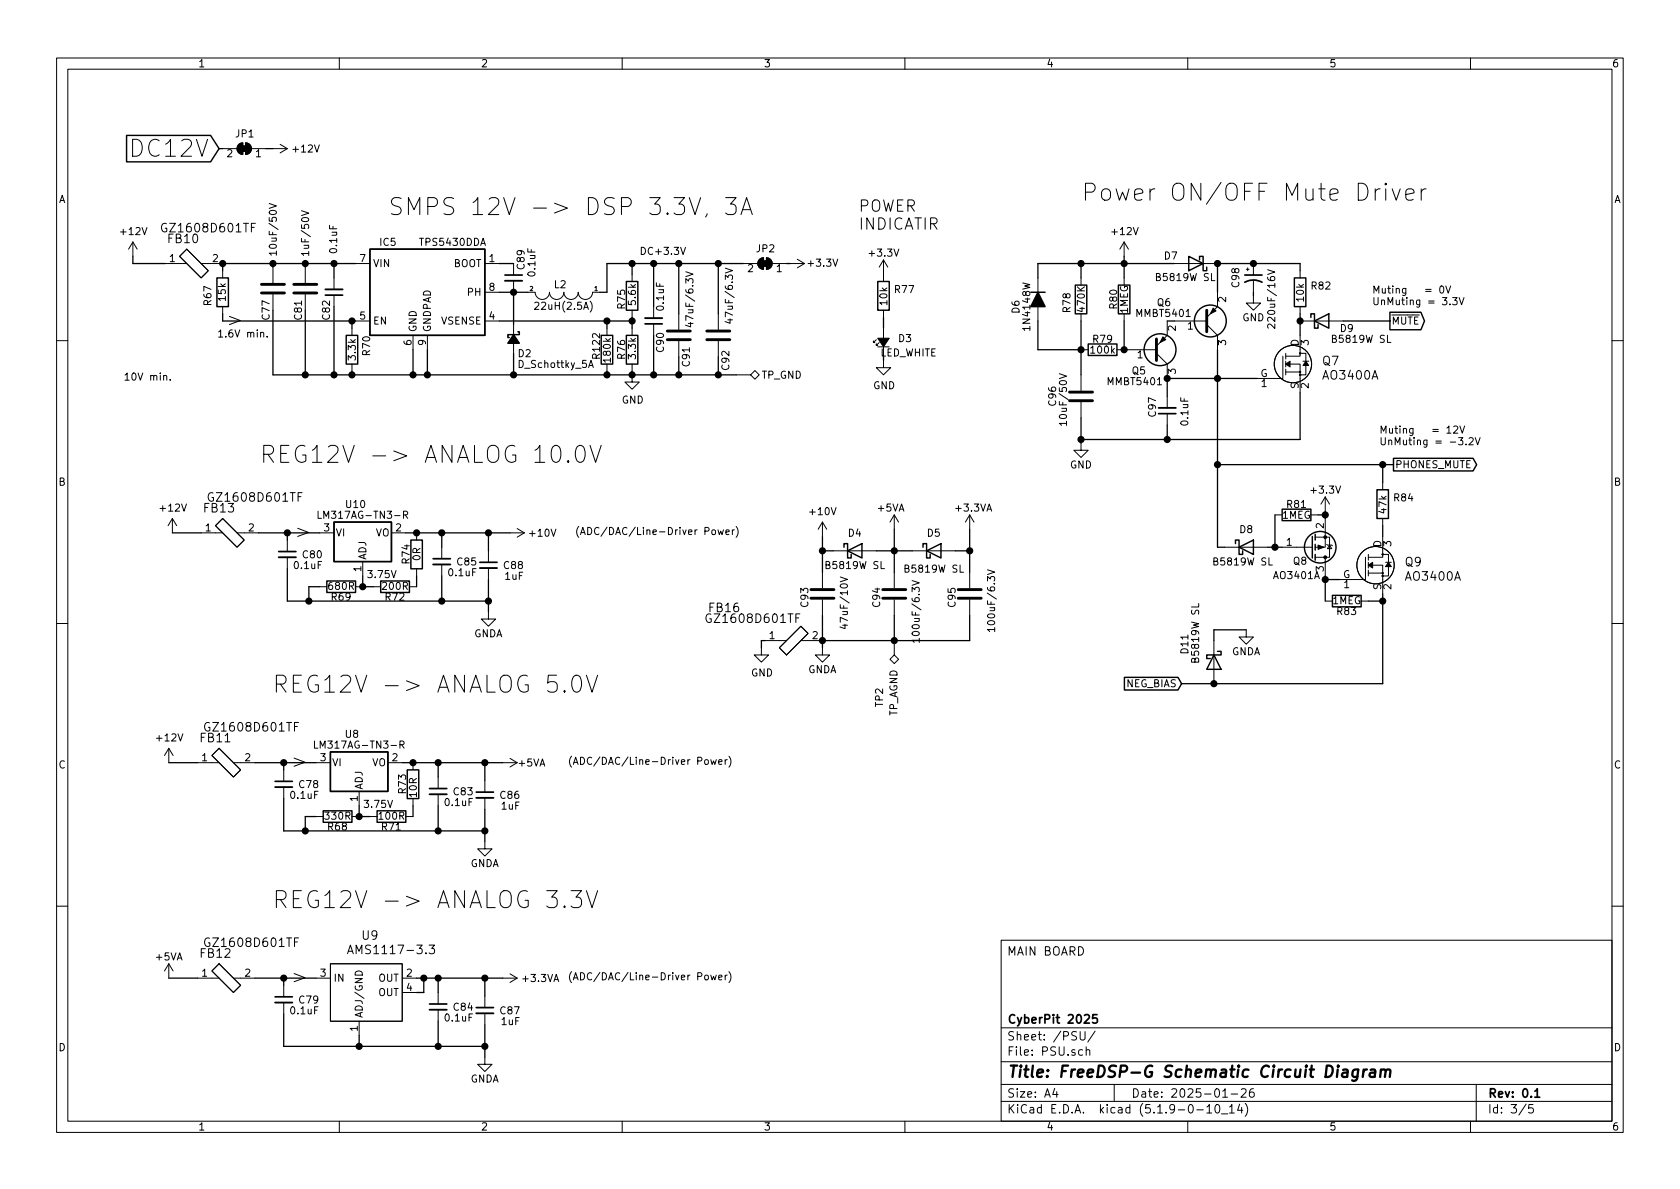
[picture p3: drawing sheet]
<svg xmlns="http://www.w3.org/2000/svg" width="297mm" height="210mm" viewBox="0 0 297 210" stroke-linecap="round" stroke-linejoin="round" font-family="sans-serif">
<g fill="none" stroke="#000" stroke-width=".18">
<path d="M10 10.3h277v189.9h-277zM12 12.2h273v186.1h-273zM60 10.3v1.9M110 10.3v1.9M160 10.3v1.9M210 10.3v1.9M260 10.3v1.9M39.4 26.3h2.5M42.3 25.5l.6-.2v2a1.02 1.02 0 0 1-.9-.7 1.02 1.02 0 0 1 .3-1.1zM43.4 25.3a1.02 1.02 0 0 1 1 1 1.02 1.02 0 0 1-1 1zM44.4 26.3h2.6M47.6 36l1.3 .4-1.3 .4"/>
<path d="M48.3 26.3h2.5M49.5 25.5l1.3 .8M50.8 26.3l-1.3 .7M53.3 37.3l1.3 .4-1.3 .4M121.9 34.9l1 3 1-3M125 37.8l-.3 .6M128.3 34.9h1.8l-.9 1.2a.78 .78 0 0 1 .9 .5v.8l-.2 .4-.3 .1h-.9l-.4-.2M131 37.9l1-3 1 3M131.3 37.1h1.4M245 32.4l-.1 .2 .1 .1 .2-.1-.2-.2v.3M245 33.4v2M246.2 33.4l.7 2 .7-2"/>
<path d="M248.6 34.4l1.4-.3-.1-.6-.3-.1h-.6l-.3 .1-.1 .3v1.2l.1 .2 .3 .2h.6l.3-.2M251.3 33.4v2M252.1 33.4a.77 .77 0 0 0-.8 .6M23.5 42.8l-.8 1.3M23.5 42.8v2.5M23.5 42.8l.8 1.3M29.2 46.6h3.8M31.7 45.3l1.3-1.2 3.8 3.8-1.2 1.2zM35.6 46.6h3.8M38.7 58.7l.3-.4v1.3M38.7 59.6h.7M39.4 47.9v1.2"/>
<path d="M39.4 54.2v1.3M48.3 47.2v2.8M48.3 52.1v2.8M48.9 44.8h-1.3l.4 .3M48.9 44.4v.7M54 47.2v2.8M54 52.1v2.8M54.6 44.8h-1.3l.4 .4M54.6 44.5v.7M59.1 49.1v2.1M59.1 52.2v2M62.2 58v1.3"/>
<path d="M62.9 46.6h2.5M62.9 56.8h2.5M73 59.3v2.5M75.6 59.3v2.5M85.7 51.7h2.6M85.7 46.6h2.6M85.7 56.8h2.6M90.8 46.6v2M90.8 49.7v2M90.8 57.4v5.1M93.3 51.7h1.3a1.27 1.27 0 0 0 1.3 1.3 1.27 1.27 0 0 0 1.3-1.3 1.27 1.27 0 0 0 1.2 1.3 1.27 1.27 0 0 0 1.3-1.3 1.27 1.27 0 0 0 1.3 1.3 1.27 1.27 0 0 0 1.2-1.3 1.27 1.27 0 0 0 1.3 1.3 1.27 1.27 0 0 0 1.3-1.3h1.2M104.3 53.3a1.47 1.47 0 0 1 0 1.9"/>
<path d="M107.3 58v1.3M111.8 48.5v1.3M111.8 54.9v1.2M111.8 58v1.3M115.6 54.2v2.1M115.6 57.3v2M120 55.5v2.8M120.3 43.7l.5 1.3 .4-1.3M121.3 48.1l1.2 .4-1.2 .4M122.1 57v.8l-.9-.3M127 55.5v2.8M128.2 47.4l1.3 .4-1.3 .5"/>
<path d="M129.1 56.4v.8l-.9-.3M131.4 46.6h2.6M134.2 45.9l.4-.3h.4v2a1.03 1.03 0 0 1-.9-.6 1.03 1.03 0 0 1 .1-1.1zM135.5 45.6a1.02 1.02 0 0 1 1 1 1.02 1.02 0 0 1-1 1zM136.5 46.6h2.6M139.7 46.6h2.5M141 45.8l1.2 .8M142.2 46.6l-1.2 .8M156.2 46l.8 1.2M156.2 46v3.8M156.2 54.9v1.2M156.2 58v1.8"/>
<path d="M156.2 46l-.8 1.2M183.5 49.1v7.7M191.1 49.1v1.3M191.1 55.5v1.3M198.8 42.8v2.5M198.8 49.1v1.3M198.8 55.5v1.3M198.8 42.8l-.8 1.3M198.8 42.8l.7 1.3M206.4 56.8v2.5l-1.9 1.9M207.6 46.6h7.7M207.6 56.8h5.8"/>
<path d="M213.4 57.4l1.9 1.9v2.5M214.2 48.4v1.2h.6M215.3 51.7v2.5l-1.9 1.9M220.3 47.6h.6M220.6 47.4v.5M221.6 52.3v1.3h1.3l-1.3 1.3-1.3-1.3h1.3M221.6 46.6v2M221.6 49.7v2M224.1 47.7l1.3 .4-1.3 .4M225.4 57.3v.8l-.9-.8-.4 .3 .2 .4M229.9 59.3v3.7h-2.6M229.9 56.8h7.6"/>
<path d="M229.9 47.9v1.2M229.9 54.2v1.3M245.3 59.3v1.2h.6M248.6 51v1l-.3 .3-.3-.1M248.6 51h-.4l-.2 .2 .1 .6h.5M254.7 50.7l.1-.1a.67 .67 0 0 1 .5 .6 .67 .67 0 0 1-.5 .6l-.1-.1-.1-.3zM255.6 50.6l.5 1.2 .4-1.2M256.4 53.8v.1M256.8 52.6h.8l-.4 .5 .4 .1v.6l-.2 .1-.6-.1M258 52.6l.4 1.3 .5-1.3M10 60.2h2M22.1 66.3l.4-.3v1.2"/>
<path d="M22.1 67.2h.7M51.1 78.8h-1.5v3h1.5M53.9 78.9a1.14 1.14 0 0 0-1.2 0 1.14 1.14 0 0 0-.5 1.1 1.26 1.26 0 0 0 .4 1.4 1.26 1.26 0 0 0 1.3 .2l.2-.1v-1h-.6M62.2 64.4v1.3M104.1 65l.4-1.3 .4 1.3M104.2 64.6h.6M107.3 64.4v1.3M111.8 66.3v1.3h1.2l-1.2 1.2-1.3-1.2h1.3M111.8 64.4v1.3M120 60.3v2.8M127 60.3v2.8M130.2 66.3h2.5"/>
<path d="M132.7 66.3l.8-.8 .7 .8-.7 .8zM154.9 60.1l-.5 .5v-.3v.3h.3M155.4 60.6l-.5 .5v-.3v.3h.3M156.2 63.7v1.3h1.3l-1.3 1.3-1.3-1.3h1.3M187.3 66.1l1.3 .4-1.3 .4M188.6 74.9h-1.3l.4 .3M188.6 74.5v.7M191.1 78.4v1.2h1.3l-1.3 1.3-1.2-1.3h1.2M191.1 61.8h1.3M191.1 66.3v2.8M191.1 71.1v2.8M197.5 61.8h7"/>
<path d="M204.5 62.5l1.9 1.9v2.5M206.4 70.1v2M206.4 73.1v2.1M226.8 63v3.9h-4.6M227.3 64.4h2.6v5.1M227.3 65.8h2.6M227.3 62.5v1M227.3 63.9v1M227.3 65.3v1M229.7 62.5h1.2v3.8h-1.2M230.4 63.9h1M249.8 75.8v1l-.2 .2h-.3"/>
<path d="M249.8 75.8h-.3l-.3 .2 .2 .5h.4M253.3 75.9h1M253.3 76.3h1M255.8 75.7l.4-.4v1.3M255.8 76.6h.7M257 75.5l.5-.2 .3 .4-.8 .9h.8M257.9 77.4h.7l-.4 .5 .4 .1v.5l-.2 .2-.5-.2M258.1 75.3l.4 1.3 .5-1.3M259.2 78.5v.2M259.7 77.5l.5-.1 .2 .1 .1 .2-.1 .2-.7 .8h.8M260.8 77.4l.5 1.3 .4-1.3M285 60.2h2"/>
<path d="M30.5 91.7l-.8 1.3M30.5 91.7v2.5M30.5 91.7l.7 1.3M35.6 94.2h3.8M38.1 93l1.3-1.3 3.8 3.8-1.3 1.3zM41.9 94.2h3.8M46.6 80.3h1.2a.81 .81 0 0 0 .6-.8 .81 .81 0 0 0-.6-.7h-1.2v3M47.4 80.3l1 1.5M49.6 80.2h1M50.8 95.5v2M50.8 98.5v2.1M56.2 90.4v1.3h.6"/>
<path d="M56.5 94.2h2.6M64.1 99.3v2.5M69.2 94.2h2.6M71.3 91.1l.7-.1 .1-.2-.1-.3-.2-.1h-.5v1.3M71.7 91.1l.4 .6M73.7 94.2v1.3M78.1 96.8v2M78.1 99.8v2M86.4 97.4v2M90.2 94.2h2.5M91.4 93.5l1.3 .7M92.7 94.2l-1.3 .8"/>
<path d="M125.9 93.8l.2-.1 .4 .1v.5l-.1 .2h-.3l-.2-.1zM126.9 93.7l.3 .8 .2-.6 .3 .6 .2-.8M128.3 94.1l.6-.1v-.3h-.4l-.2 .2 .1 .6h.5M129.5 93.7v.8M129.8 93.7l-.3 .2M130.1 93.1a1.47 1.47 0 0 1 0 1.9M145.4 92.3l-.7 1.3M145.4 92.3v2.6M145.4 92.3l.8 1.3M147.3 97.4h7.6M155.8 99.3v1.3h.6M158.1 91.1v2.5"/>
<path d="M158.1 91.1l-.7 1.2M158.1 91.1l.8 1.2M161.3 97.4h7.6M169.7 99.9v1.3h.7M171.4 91.1v2.5M171.4 91.1l-.7 1.2M171.4 91.1l.8 1.2M216.5 96.8h7.7M224.4 98.6v1.3h.6M225.4 91.1h1.3M226.7 96.8h5.3M231.8 91.1h1.2"/>
<path d="M232.5 95h2.6v3.5h-2.6M234.3 91.7v5.1h-1.8M234.3 87.9v2.5M234.3 98.5v3.3M234.3 87.9l.8 1.2M234.3 87.9l-.7 1.2M234.6 96.3l.1 .1h.8l.1 .1M235.1 96.4l.4 .6h-.8zM241.4 98.5v4h-4.5M241.9 99.9h2.6v5.1M241.9 98v1.1M241.9 99.4v1.1"/>
<path d="M244.3 98h1.2v3.8h-1.2M244.5 94.9v3.6h-2.6M244.5 85.3v1.3M244.5 91.7v1.3M245 99.4h1M10 110.3h2M53.3 119.4h-1.4v3h1.4M56.1 119.6a1.14 1.14 0 0 0-1.2 0 1.14 1.14 0 0 0-.5 1.1 1.26 1.26 0 0 0 .4 1.3 1.26 1.26 0 0 0 1.3 .2l.2-.1v-1h-.6M56.5 103.8h1.3M62.9 103.8h1.2M66 103.8h1.3M69.2 100.9l.4 1.3 .4-1.3"/>
<path d="M72.4 103.8h1.3M73.7 100.6v1.2M86.4 108.2v1.3h1.2l-1.2 1.2-1.3-1.2h1.3M86.4 100.5v2M134.6 114.5v1.3h1.3l-1.3 1.3-1.3-1.3h1.3M135.3 113.3h3.8M137.8 114.5l3.8-3.8 1.3 1.3-3.8 3.8zM141.6 113.3h3.8M145.4 114.5v1.3h1.3l-1.3 1.3-1.3-1.3h1.3M145.4 101.2v2.8M145.4 106v2.8M148.6 102l1.2 .5-1.2 .4"/>
<path d="M149.4 110.4v.8l-.9-.3M158.1 115.8l.8 .8-.8 .7-.7-.7zM158.1 101.2v2.8M158.1 106v2.8M158.1 113.3v2.5M161.3 102.7l1.2 .4-1.2 .4M162.5 113.2h-1.2l.3 .4M162.5 112.9v.7M171.4 101.2v2.8M171.4 106v2.8M174.6 100.8l1.3 .4-1.3 .4M175.9 111.3h-1.3l.4 .4"/>
<path d="M175.9 111v.7M211.9 106.7v.6h-1.2M214.6 113.3v7.6M220.3 111.4v1.2h1.3l-1.3 1.3-1.2-1.3h1.2M234.3 106.3h1.3M240.7 106.3h1.2M241.9 101.3h2.6M241.9 100.8v1M285 110.3h2M29.8 132.3v2.6M29.8 132.3l-.7 1.3M29.8 132.3l.8 1.3"/>
<path d="M34.9 134.9h3.8M37.5 133.6l1.2-1.3 3.8 3.8-1.2 1.3zM41.3 134.9h3.8M48.9 121h1.1a.82 .82 0 0 0 .6-.8 .82 .82 0 0 0-.6-.8h-1.1v3M49.6 121l1 1.4M50.2 136.1v2.1M50.2 139.2v2M51.9 120.8h1M55.6 131v1.3h.6M55.9 134.9h2.5M63.5 139.9v2.6M68.6 134.9h2.5"/>
<path d="M70.7 131.7l.6-.1 .2-.1-.1-.3-.2-.2h-.5v1.3M71 131.7l.5 .6M73 134.9v1.2M77.5 137.4v2M85.7 138v2.1M88.9 134.9h2.5M90.2 134.1l1.2 .8M91.4 134.9l-1.2 .7M124.6 134.5l.2-.2 .4 .2v.4l-.1 .2-.3 .1-.2-.2zM125.7 134.3l.2 .9 .3-.6 .2 .6 .2-.9M127.1 134.7l.6-.1-.1-.2-.3-.1-.2 .2v.6h.5M128.2 134.3v.9"/>
<path d="M128.6 134.3l-.4 .3M128.9 133.7a1.47 1.47 0 0 1 0 2M48.9 159.1h1.1a.82 .82 0 0 0 .6-.8 .82 .82 0 0 0-.6-.8h-1.1v3M49.6 159.1l1 1.4M51.9 158.9h1M53.3 157.5h-1.4v3h1.4M55.9 144.4h1.2M56.1 157.7a1.14 1.14 0 0 0-1.2 0 1.14 1.14 0 0 0-.5 1.1 1.26 1.26 0 0 0 .4 1.3 1.26 1.26 0 0 0 1.3 .2l.2-.1v-1h-.6M62.2 144.4h1.3M65.4 144.4h1.3M68.6 141.5l.4 1.3 .4-1.3M71.8 144.4h1.2"/>
<path d="M73 141.2v1.3M77.5 140.5v2M85.7 148.8v1.3h1.3l-1.3 1.3-1.2-1.3h1.2M85.7 141.1v2M10 160.2h2M29.8 170.4l-.7 1.3M29.8 170.4v2.6M29.8 170.4l.8 1.3M34.9 173h3.8M38.7 170.4l3.8 3.8-1.2 1.3-3.8-3.8zM41.3 173h3.8M50.2 174.2v2.1"/>
<path d="M50.2 177.3v2M55.9 173h2.5M58.4 170.4h12.7v10.2h-12.7zM61.4 168.7l.6-1.6 .5 1.6M61.6 168.2h.7M63 171.8a.67 .67 0 0 1 .7 0 .67 .67 0 0 1 .4 .6h-1.3zM71.1 173h2.6M71.1 175.5h2.6M75.9 167.1h.9l-.5 .6 .5 .1v.7l-.3 .2h-.4l-.2-.2M77.5 175.5v2M77.5 178.6v2M85.7 176.1v2.1"/>
<path d="M85.7 179.2v2M88.9 173h2.5M90.2 172.2l1.2 .8M91.4 173l-1.2 .7M124.6 172.6l.2-.2 .4 .2v.4l-.1 .2-.3 .1-.2-.2zM125.7 172.4l.2 .9 .3-.6 .2 .6 .2-.9M127.1 172.8l.6-.1-.1-.2-.3-.1-.2 .2v.6h.5M128.2 172.4v.9M128.6 172.4l-.4 .3M128.9 171.8a1.47 1.47 0 0 1 0 2M177 166.3h108v32h-108zM285 160.2h2"/>
<path d="M60 198.3v1.9M63.5 180.6v2.5M85.7 186.9v1.3h1.3l-1.3 1.3-1.2-1.3h1.2M110 198.3v1.9M160 198.3v1.9M177 194.8h108M177 191.8h108M177 187.8h108M177 181.8h108M186.5 192.5l-.4 1h1M186.8 193v1M191 182.4v1.2l.3 .3h.3l.2-.3v-1.2"/>
<path d="M191.4 185.7l-.4-.1-.3 .3 .1 .6h.6M192 185.7l.3-.1 .3 .1 .1 .9M192 185.1v1.5M193.6 182.3l-1.3 2M197 191.8v3M210 198.3v1.9M211.6 196.3h1.2M213.4 195.8l.4-.5v1.5M213.4 196.8h.8M215 195.4l.3-.1a.94 .94 0 0 1 0 1.5 .8 .8 0 0 1-.6-.6 .8 .8 0 0 1 .3-.8zM216 197h1.1M216.2 194h.8"/>
<path d="M217.4 195.8l.4-.5v1.5M217.4 196.8h.8M217.7 193.5h1.1M219.2 195.2l-.4 1.1h.9M219.5 192.7l.2-.2h.3l.3 .2v.3v.2l-.9 .8h.9M219.5 195.8v1M220.2 195.1a1.71 1.71 0 0 1 0 2.3M221.6 192.5a.59 .59 0 0 0-.7 .7l.1 .7 .2 .1 .5-.1 .1-.5-.2-.2-.4-.1-.3 .3M260 198.3v1.9M261 191.8v6.5M269.8 195.2l-1.2 2M271 195.3h-.7v.7l.2-.1 .5 .1 .1 .2-.1 .5-.2 .1-.5-.1"/>
<circle cx="228.6" cy="64.4" r="3.3"/>
<circle cx="229.9" cy="65.8" r=".13"/>
<circle cx="229.9" cy="66.3" r=".13"/>
<circle cx="229.9" cy="62.5" r=".13"/>
<circle cx="243.2" cy="99.9" r="3.3"/>
<circle cx="244.5" cy="98" r=".13"/>
<circle cx="244.5" cy="101.8" r=".13"/>
<circle cx="244.5" cy="101.3" r=".13"/>
</g>
<g fill="none" stroke="#000" stroke-width=".3">
<path d="M57.5 52.2h3.1M89.3 48.6h3M114 57.3h3.1M220.1 49.9a3.2 3.2 0 0 1 3 0M220.1 48.6h3M204.9 73.1h3M49.3 97.5h3M76.6 98.8h3M84.8 99.4h3.1M48.6 138.2h3.1M75.9 139.4h3.1M84.2 140.1h3"/>
<path d="M48.6 176.3h3.1M75.9 177.5h3.1M84.2 178.2h3M191.7 179.6l.3-.2h.3l.3 .5-.9 1h.9M194 179.4h-.8v.7l.2-.1 .5 .1 .1 .2v.5l-.2 .1-.6-.1M271.4 193l.4-.5v1.5M271.4 194h.8"/>
</g>
<path d="M237.5 189.2h.7v1.2M238.3 189.6l-.7 .1a.4 .4 0 0 0-.3 .3 .4 .4 0 0 0 .2 .4l.7-.1M240.2 189.1l-.2 1.6a.6 .6 0 0 1-.9 .3M240.2 189.2a.68 .68 0 0 0-1 .3l-.1 .6 .1 .2 .2 .1 .6-.1M241.1 189.1l-.2 1.3M241.7 189.1a.54 .54 0 0 0-.6 .4M242.3 189.2h.8v1.2M243.2 189.6l-.7 .1a.4 .4 0 0 0-.4 .3 .4 .4 0 0 0 .3 .4l.7-.1M244.1 189.3a.52 .52 0 0 1 .9 .1l-.1 1M244.2 189.1l-.2 1.3M245 189.4l.3-.3 .5 .1-.1 1.2" fill="none" stroke="#000" stroke-width=".41"/>
<g fill="none" stroke="#000" stroke-width=".25">
<path d="M22.4 23.9h14.8l1.5 2.4-1.5 2.3h-14.8zM38.4 49.1h2v5.1h-2zM61.2 59.3h2v5.1h-2zM65.4 44.1h20.3v15.2h-20.3zM91.6 58.7h.2v.5h-2v.5h.2M106.3 59.3h2v5.1h-2zM110.7 49.8h2.1v5.1h-2.1zM110.7 59.3h2.1v5.1h-2.1zM155.2 49.8h2v5.1h-2zM182.2 51.7h2.6M190.1 50.4h2.1v5.1h-2.1zM197.7 50.4h2.1v5.1h-2.1z"/>
<path d="M210.2 45.3l2.5 1.3-2.5 1.3zM212.1 46v-.7h.6v2.6h.7v-.7M228.9 49.1h2v5.1h-2zM231.8 56.1v-.6h.6v2.5h.6v-.6M232.4 56.8l2.5-1.3v2.5zM245.7 55.2h5.5l.7 1.6-.7 1.5h-5.5zM192.4 60.8h5.1v2.1h-5.1zM59.1 92.3h10.1v7h-10.1zM72.6 95.5h2.1v5.1h-2.1zM149.2 96.8v-.7h.7v2.6h.6v-.7M149.9 97.4l2.5-1.3v2.6zM163.2 96.8v-.7h.6v2.6h.7v-.7"/>
<path d="M163.8 97.4l2.6-1.3v2.6zM218.4 96.1v-.6h.7v2.5h.6v-.6M219.1 96.8l2.5-1.3v2.5zM226.7 90h5.1v2.1h-5.1zM232 94.9v3.8M232.5 94.5v1M232.5 96.3v1M232.5 98v1.1M243.5 86.6h2v5.1h-2zM246.4 81h14.1l.6 1.2-.6 1.1h-14.1zM57.8 102.7h5.1v2.1h-5.1zM67.3 102.7h5.1v2.1h-5.1z"/>
<path d="M198.8 119.8h9.5l.6 1.1-.6 1.1h-9.5zM214.6 115.8l1.3 2.6h-2.5zM215.3 115.2h.6v.6h-2.5v.7h.6M235.6 105.3h5.1v2h-5.1zM58.4 133h10.2v6.9h-10.2zM72 136.1h2v5.1h-2zM57.1 143.4h5.1v2h-5.1zM66.7 143.4h5.1v2h-5.1z"/>
<circle cx="214" cy="56.8" r="2.82"/>
<circle cx="205.1" cy="61.8" r="2.82"/>
<circle cx="233.4" cy="96.8" r="2.79"/>
</g>
<g fill="none" stroke="#000" stroke-width=".51">
<path d="M46.2 51.8h4.1M46.2 50.3h4.1M51.9 51.8h4.1M51.9 50.3h4.1M118 58.5h4M125 58.5h4M204.5 59.9v3.8M213.4 54.9v3.8M118 60.1h4M125 60.1h4M189.1 70.9h4.1M189.1 69.3h4.1"/>
<path d="M143.4 105.8h4M143.4 104.3h4M156.1 105.8h4M156.1 104.3h4M169.4 105.8h4.1M169.4 104.3h4.1"/>
</g>
<g fill="none" stroke="#000" stroke-width=".33">
<path d="M57.5 51.2h3.1M89.3 49.7h3M114 56.3h3.1M204.9 72.1h3M49.3 98.5h3M76.6 99.8h3M84.8 100.5h3.1M48.6 139.2h3.1M75.9 140.5h3.1M84.2 141.1h3M48.6 177.3h3.1M75.9 178.6h3.1"/>
<path d="M84.2 179.2h3"/>
</g>
<g fill="#000" stroke="#000" stroke-width=".18">
<path d="M42.3 25.5l.6-.2v2a1.02 1.02 0 0 1-.9-.7 1.02 1.02 0 0 1 .3-1.1zM43.4 25.3a1.02 1.02 0 0 1 1 1 1.02 1.02 0 0 1-1 1zM42.7 25.8h1v1h-1zM134.2 45.9l.4-.3h.4v2a1.03 1.03 0 0 1-.9-.6 1.03 1.03 0 0 1 .1-1.1zM135.5 45.6a1.02 1.02 0 0 1 1 1 1.02 1.02 0 0 1-1 1zM134.7 46.1h1.1v1h-1.1zM155.2 59.8h2l-1 1.5zM214.5 54.5l.5 .5-1 .5zM205.6 59.6l.5 .5-1 .5zM227.3 64.4l.8-.5v1zM230.9 63.9l.5 .7h-1zM233 96.4l1.1 .4-1.1 .3z"/>
<path d="M241.9 99.9l.8-.5v1.1zM245.5 99.4l.5 .8h-1z"/>
<circle cx="234.3" cy="98.5" r=".25"/>
<circle cx="234.3" cy="95" r=".25"/>
</g>
<g fill="#000" stroke="#000" stroke-width=".25">
<path d="M183.5 51.7l1.3 2.5h-2.6zM90.8 59.2l1 1.5h-2z"/>
<circle cx="39.4" cy="46.6" r=".51"/>
<circle cx="48.3" cy="46.6" r=".51"/>
<circle cx="54" cy="46.6" r=".51"/>
<circle cx="59.1" cy="46.6" r=".51"/>
<circle cx="62.2" cy="56.8" r=".51"/>
<circle cx="90.8" cy="51.7" r=".51"/>
<circle cx="107.3" cy="56.8" r=".51"/>
<circle cx="111.8" cy="56.8" r=".51"/>
<circle cx="111.8" cy="46.6" r=".51"/>
<circle cx="115.6" cy="46.6" r=".51"/>
<circle cx="120" cy="46.6" r=".51"/>
<circle cx="127" cy="46.6" r=".51"/>
<circle cx="191.1" cy="46.6" r=".51"/>
<circle cx="198.8" cy="46.6" r=".51"/>
<circle cx="215.3" cy="46.6" r=".51"/>
<circle cx="221.6" cy="46.6" r=".51"/>
<circle cx="229.9" cy="56.8" r=".51"/>
<circle cx="54" cy="66.3" r=".51"/>
<circle cx="59.1" cy="66.3" r=".51"/>
<circle cx="62.2" cy="66.3" r=".51"/>
<circle cx="73" cy="66.3" r=".51"/>
<circle cx="75.6" cy="66.3" r=".51"/>
<circle cx="90.8" cy="66.3" r=".51"/>
<circle cx="107.3" cy="66.3" r=".51"/>
<circle cx="111.8" cy="66.3" r=".51"/>
<circle cx="115.6" cy="66.3" r=".51"/>
<circle cx="120" cy="66.3" r=".51"/>
<circle cx="127" cy="66.3" r=".51"/>
<circle cx="191.1" cy="61.8" r=".51"/>
<circle cx="191.1" cy="77.7" r=".51"/>
<circle cx="198.8" cy="61.8" r=".51"/>
<circle cx="206.4" cy="66.9" r=".51"/>
<circle cx="206.4" cy="77.7" r=".51"/>
<circle cx="215.3" cy="66.9" r=".51"/>
<circle cx="50.8" cy="94.2" r=".51"/>
<circle cx="73.7" cy="94.2" r=".51"/>
<circle cx="78.1" cy="94.2" r=".51"/>
<circle cx="86.4" cy="94.2" r=".51"/>
<circle cx="145.4" cy="97.4" r=".51"/>
<circle cx="158.1" cy="97.4" r=".51"/>
<circle cx="171.5" cy="97.4" r=".51"/>
<circle cx="215.3" cy="82.2" r=".51"/>
<circle cx="225.4" cy="96.8" r=".51"/>
<circle cx="234.3" cy="91.1" r=".51"/>
<circle cx="244.5" cy="82.2" r=".51"/>
<circle cx="54.6" cy="106.3" r=".51"/>
<circle cx="64.1" cy="103.8" r=".51"/>
<circle cx="78.1" cy="106.3" r=".51"/>
<circle cx="86.4" cy="106.3" r=".51"/>
<circle cx="145.4" cy="113.3" r=".51"/>
<circle cx="158.1" cy="113.3" r=".51"/>
<circle cx="234.3" cy="102.5" r=".51"/>
<circle cx="244.5" cy="106.3" r=".51"/>
<circle cx="50.2" cy="134.9" r=".51"/>
<circle cx="73" cy="134.9" r=".51"/>
<circle cx="77.5" cy="134.9" r=".51"/>
<circle cx="85.7" cy="134.9" r=".51"/>
<circle cx="214.6" cy="120.9" r=".51"/>
<circle cx="54" cy="146.9" r=".51"/>
<circle cx="63.5" cy="144.4" r=".51"/>
<circle cx="77.5" cy="146.9" r=".51"/>
<circle cx="85.7" cy="146.9" r=".51"/>
<circle cx="50.2" cy="173" r=".51"/>
<circle cx="74.9" cy="173" r=".51"/>
<circle cx="77.5" cy="173" r=".51"/>
<circle cx="85.7" cy="173" r=".51"/>
<circle cx="63.5" cy="185" r=".51"/>
<circle cx="77.5" cy="185" r=".51"/>
<circle cx="85.7" cy="185" r=".51"/>
</g>
<g fill="none" stroke="#000" stroke-width=".23">
<path d="M38.7 26.3h.7M47 26.3h1.3M23.5 45.3v1.3h5.7M39.4 55.5v1.3h23.5M48.3 54.9v11.4h81.9M48.3 46.6v.6M54 46.6v.6M54 54.9v11.4M59.1 46.6v2.5M59.1 54.2v12.1M62.2 56.8v1.2M62.9 46.6h-23.5v1.3"/>
<path d="M88.3 46.6h2.5M88.3 56.8h23.5M88.3 51.7h5M90.8 51.7v5.7M107.3 56.8v1.2M111.8 46.6v1.9M111.8 56.1v1.9M115.6 46.6v7.6M115.6 59.3v7M120 46.6v8.9M127 46.6v8.9M131.4 46.6h-24.1v5.1h-1.3"/>
<path d="M139.1 46.6h.6M156.2 56.1v1.9M183.5 56.8v5h7.6M191.1 46.6v2.5M191.1 56.8v9.5M198.8 45.3v3.8M198.8 56.8v5M206.4 56.8h1.2M207.6 46.6h-24.1v2.5M221.6 51.7v.6M229.9 47.9v-1.3h-14.6v5.1M229.9 55.5v3.8"/>
<path d="M237.5 56.8h8.2M62.2 65.7v.6M73 61.8v4.5M75.6 61.8v4.5M90.8 62.5v3.8M107.3 65.7v.6M111.8 65.7v.6M120 63.1v3.2M127 63.1v3.2M191.1 73.9v4.5M206.4 75.2v2.5M215.3 61.8v35h1.2"/>
<path d="M222.2 66.9h-15.8v3.2M229.9 69.5v8.2h-38.8M30.5 94.2h5.1M45.7 94.2h10.8M50.8 94.2v1.3M71.8 94.2h18.4M78.1 94.2v2.6M86.4 94.2v3.2M145.4 94.9v6.3M145.4 97.4h1.9M154.9 97.4h6.4M158.1 93.6v7.6"/>
<path d="M168.9 97.4h2.5M171.4 93.6v7.6M215.3 82.2h31.1M224.2 96.8h2.5M225.4 91.1v5.7M233 91.1h1.3M234.3 90.4v1.3M244.5 82.2v3.1M244.5 93v1.9M50.8 100.6v5.7h35.6M56.5 103.8h-1.9v2.5M64.1 101.8v2h1.9"/>
<path d="M73.7 101.8v2M78.1 101.8v4.5M86.4 102.5v5.7M135.3 113.3h-.7v1.2M145.4 108.8v5.7M158.1 108.8v4.5M171.4 108.8v4.5h-26M220.3 111.4h-5.7v1.9M234.3 101.8v4.5M234.3 102.5h2.6M241.9 106.3h2.6M244.5 105v15.9h-35.6"/>
<path d="M29.8 134.9h5.1M45.1 134.9h10.8M50.2 134.9v1.2M71.1 134.9h17.8M77.5 134.9v2.5M85.7 134.9v3.1M50.2 141.2v5.7h35.5M55.9 144.4h-1.9v2.5M63.5 142.5v1.9h1.9M73 142.5v1.9M77.5 142.5v4.4M85.7 143.1v5.7"/>
<path d="M29.8 173h5.1M45.1 173h10.8M50.2 173v1.2M50.2 179.3v5.7h35.5M73.7 173h15.2M74.9 173v2.5h-1.2M77.5 173v2.5M85.7 173v3.1M63.5 183.1v1.9M77.5 180.6v4.4M85.7 181.2v5.7"/>
</g>
<g font-size="4.2">
<text x="23.6" y="27.8">DC12V</text>
<text x="191.1" y="35.6">Power ON/OFF Mute Driver</text>
<text x="68.6" y="38.1">SMPS 12V -&gt; DSP 3.3V, 3A</text>
<text x="53.9" y="81.9">REG12V -&gt; ANALOG 10.0V</text>
<text x="55.6" y="122.5">REG12V -&gt; ANALOG 5.0V</text>
<text x="55.6" y="160.6">REG12V -&gt; ANALOG 3.3V</text>
</g>
<g font-size="3.5">
<text x="41.1" y="57.8">&gt;</text>
<text x="53.2" y="95.2">&gt;</text>
<text x="52.6" y="135.9">&gt;</text>
<text x="52.6" y="174">&gt;</text>
</g>
<g font-size="2.8">
<text x="151.8" y="37.5">POWER</text>
<text x="151.8" y="40.6">INDICATIR</text>
<text x="178" y="190.5">Title: FreeDSP-G Schematic Circuit Diagram</text>
</g>
<g font-size="2.1">
<text x="29.2" y="41.1">GZ1608D601TF</text>
<text x="29.8" y="43">FB10</text>
<text x="233.9" y="64.6">Q7</text>
<text x="234" y="67.1">AO3400A</text>
<text x="37.4" y="88.7">GZ1608D601TF</text>
<text x="36.1" y="90.6">FB13</text>
<text x="248.5" y="100.1">Q9</text>
<text x="248.6" y="102.7">AO3400A</text>
<text x="125.4" y="110.2">GZ1608D601TF</text>
<text x="125.5" y="108.2">FB16</text>
<text x="35.5" y="131.3">FB11</text>
<text x="36.8" y="129.4">GZ1608D601TF</text>
<text x="36.8" y="167.5">GZ1608D601TF</text>
<text x="64.1" y="166.2">U9</text>
<text x="35.5" y="169.4">FB12</text>
<text x="62.7" y="168.7">AMS1117-3.3</text>
<text x="178" y="169">MAIN BOARD</text>
<text x="178" y="184">Sheet: /PSU/</text>
<text x="178" y="181">CyberPit 2025</text>
<text x="178" y="186.7">File: PSU.sch</text>
<text x="178" y="196.9">KiCad E.D.A. kicad (5.1.9-0-10_14)</text>
<text x="178" y="194.1">Size: A4</text>
<text x="200" y="194.1">Date: 2025-01-26</text>
<text x="263" y="194.1">Rev: 0.1</text>
<text x="263" y="196.9">Id: 3/5</text>
</g>
<g font-size="1.8">
<text x="35" y="11.9">1</text>
<text x="85" y="11.9">2</text>
<text x="135" y="11.9">3</text>
<text x="185" y="11.9">4</text>
<text x="235" y="11.9">5</text>
<text x="285" y="11.9">6</text>
<text x="40.2" y="27.8">2</text>
<text x="41.7" y="24.3">JP1</text>
<text x="45.2" y="27.8">1</text>
<text x="52" y="27">+12V</text>
<text x="10.4" y="35.9">A</text>
<text x="285.4" y="35.9">A</text>
<text x="21.5" y="41.6">+12V</text>
<text x="196.7" y="41.6">+12V</text>
<text x="30" y="46.3">1</text>
<text x="37.6" y="46.3">2</text>
<text x="48.9" y="44.5" transform="rotate(-90 48.9 44.5)">10uF/50V</text>
<text x="54.7" y="44.7" transform="rotate(-90 54.7 44.7)">1uF/50V</text>
<text x="59.6" y="44.6" transform="rotate(-90 59.6 44.6)">0.1uF</text>
<text x="63.7" y="46.3">7</text>
<text x="65.9" y="47.2">VIN</text>
<text x="67.2" y="43.5">IC5</text>
<text x="74.4" y="43.5">TPS5430DDA</text>
<text x="80.1" y="47.2">BOOT</text>
<text x="86.5" y="46.3">1</text>
<text x="92.8" y="47.6" transform="rotate(-90 92.8 47.6)">C89</text>
<text x="113" y="45.1">DC+3.3V</text>
<text x="133.8" y="44.6">JP2</text>
<text x="143.1" y="47.2">+3.3V</text>
<text x="153.9" y="45.4">+3.3V</text>
<text x="205.9" y="45.9">D7</text>
<text x="37.4" y="53.9" transform="rotate(-90 37.4 53.9)">R67</text>
<text x="39.9" y="53.2" transform="rotate(-90 39.9 53.2)">15k</text>
<text x="82.8" y="52.3">PH</text>
<text x="86.5" y="51.4">8</text>
<text x="94.7" y="48.7" transform="rotate(-90 94.7 48.7)">0.1uF</text>
<text x="98" y="51">L2</text>
<text x="112.4" y="53.8" transform="rotate(-90 112.4 53.8)">5.6k</text>
<text x="132.2" y="48.1">2</text>
<text x="137.3" y="48.1">1</text>
<text x="156.9" y="53.9" transform="rotate(-90 156.9 53.9)">10k</text>
<text x="158.3" y="51.8">R77</text>
<text x="204.7" y="49.7">B5819W SL</text>
<text x="216.8" y="53.4" transform="rotate(-90 216.8 53.4)">2</text>
<text x="219.1" y="50.7" transform="rotate(-90 219.1 50.7)">C98</text>
<text x="230.6" y="53.3" transform="rotate(-90 230.6 53.3)">10k</text>
<text x="231.9" y="51.2">R82</text>
<text x="242.6" y="51.9">Muting</text>
<text x="242.6" y="54">UnMuting = 3.3V</text>
<text x="249.4" y="51.9">= 0V</text>
<text x="39.9" y="59.7">1.6V min.</text>
<text x="47.7" y="56.5" transform="rotate(-90 47.7 56.5)">C77</text>
<text x="53.4" y="56.5" transform="rotate(-90 53.4 56.5)">C81</text>
<text x="58.3" y="56.5" transform="rotate(-90 58.3 56.5)">C82</text>
<text x="63.7" y="56.5">5</text>
<text x="65.9" y="57.4">EN</text>
<text x="73.7" y="58.8" transform="rotate(-90 73.7 58.8)">GND</text>
<text x="76.2" y="58.8" transform="rotate(-90 76.2 58.8)">GNDPAD</text>
<text x="78" y="57.4">VSENSE</text>
<text x="86.5" y="56.5">4</text>
<text x="95" y="54.8">22uH(2.5A)</text>
<text x="110.5" y="54.6" transform="rotate(-90 110.5 54.6)">R75</text>
<text x="117.4" y="54.8" transform="rotate(-90 117.4 54.8)">0.1uF</text>
<text x="122.6" y="57.1" transform="rotate(-90 122.6 57.1)">47uF/6.3V</text>
<text x="129.6" y="56.5" transform="rotate(-90 129.6 56.5)">47uF/6.3V</text>
<text x="180.3" y="55.4" transform="rotate(-90 180.3 55.4)">D6</text>
<text x="182.2" y="58.2" transform="rotate(-90 182.2 58.2)">1N4148W</text>
<text x="189.3" y="55.2" transform="rotate(-90 189.3 55.2)">R78</text>
<text x="191.8" y="55" transform="rotate(-90 191.8 55)">470K</text>
<text x="197.5" y="54.6" transform="rotate(-90 197.5 54.6)">R80</text>
<text x="199.4" y="55.4" transform="rotate(-90 199.4 55.4)">1MEG</text>
<text x="201.1" y="56.1">MMBT5401</text>
<text x="204.6" y="54.1">Q6</text>
<text x="207.9" y="58.5" transform="rotate(-90 207.9 58.5)">2</text>
<text x="210" y="58.3">1</text>
<text x="219.7" y="56.8">GND</text>
<text x="225.5" y="57.3" transform="rotate(-90 225.5 57.3)">220uF/16V</text>
<text x="237" y="58.7">D9</text>
<text x="246" y="57.4">MUTE</text>
<text x="62.9" y="63.6" transform="rotate(-90 62.9 63.6)">3.3k</text>
<text x="65.5" y="62.8" transform="rotate(-90 65.5 62.8)">R70</text>
<text x="72.8" y="61.1" transform="rotate(-90 72.8 61.1)">6</text>
<text x="75.3" y="61.1" transform="rotate(-90 75.3 61.1)">9</text>
<text x="91.6" y="63.2">D2</text>
<text x="91.8" y="65.1">D_Schottky_5A</text>
<text x="106.1" y="63.3" transform="rotate(-90 106.1 63.3)">R122</text>
<text x="108" y="63.9" transform="rotate(-90 108 63.9)">180k</text>
<text x="110.5" y="63.4" transform="rotate(-90 110.5 63.4)">R76</text>
<text x="112.4" y="63.4" transform="rotate(-90 112.4 63.4)">3.3k</text>
<text x="117.4" y="62.2" transform="rotate(-90 117.4 62.2)">C90</text>
<text x="122" y="64.7" transform="rotate(-90 122 64.7)">C91</text>
<text x="129" y="65.4" transform="rotate(-90 129 65.4)">C92</text>
<text x="155.5" y="63">LED_WHITE</text>
<text x="158.9" y="60.5">D3</text>
<text x="193" y="62.5">100k</text>
<text x="193.3" y="60.6">R79</text>
<text x="201.1" y="63.4">1</text>
<text x="216.8" y="61.1" transform="rotate(-90 216.8 61.1)">3</text>
<text x="229.6" y="61.2" transform="rotate(-90 229.6 61.2)">D</text>
<text x="231.4" y="61.1" transform="rotate(-90 231.4 61.1)">3</text>
<text x="235.9" y="60.6">B5819W SL</text>
<text x="23.2" y="67.3">10V min.</text>
<text x="109.9" y="71.4">GND</text>
<text x="134.6" y="67">TP_GND</text>
<text x="154.4" y="68.8">GND</text>
<text x="186.7" y="71.7" transform="rotate(-90 186.7 71.7)">C96</text>
<text x="196" y="68.1">MMBT5401</text>
<text x="200.2" y="66.2">Q5</text>
<text x="207.9" y="66.1" transform="rotate(-90 207.9 66.1)">3</text>
<text x="222.8" y="66.7">G</text>
<text x="223" y="68.4">1</text>
<text x="229.6" y="68.8" transform="rotate(-90 229.6 68.8)">S</text>
<text x="231.4" y="68.7" transform="rotate(-90 231.4 68.7)">2</text>
<text x="188.6" y="74.6" transform="rotate(-90 188.6 74.6)">10uF/50V</text>
<text x="204.4" y="73.6" transform="rotate(-90 204.4 73.6)">C97</text>
<text x="210.1" y="75.1" transform="rotate(-90 210.1 75.1)">0.1uF</text>
<text x="243.8" y="76.7">Muting</text>
<text x="189.2" y="82.8">GND</text>
<text x="243.8" y="78.7">UnMuting = -3.2V</text>
<text x="246.6" y="82.8">PHONES_MUTE</text>
<text x="10.4" y="85.9">B</text>
<text x="61.2" y="89.8">U10</text>
<text x="227.6" y="89.8">R81</text>
<text x="232" y="87.3">+3.3V</text>
<text x="246.5" y="88.7">R84</text>
<text x="285.4" y="85.9">B</text>
<text x="28.5" y="90.5">+12V</text>
<text x="36.3" y="94">1</text>
<text x="44" y="94">2</text>
<text x="57.2" y="91.7">LM317AG-TN3-R</text>
<text x="57.3" y="94">3</text>
<text x="59.3" y="94.9">VI</text>
<text x="66.4" y="94.9">VO</text>
<text x="70" y="94">2</text>
<text x="93.8" y="94.9">+10V</text>
<text x="101.6" y="94.6">(ADC/DAC/Line-Driver Power)</text>
<text x="143.3" y="91.1">+10V</text>
<text x="150" y="94.9">D4</text>
<text x="155.2" y="90.5">+5VA</text>
<text x="164" y="94.9">D5</text>
<text x="169.1" y="90.5">+3.3VA</text>
<text x="219.2" y="94.3">D8</text>
<text x="226.7" y="91.7">1MEG</text>
<text x="234.1" y="93.4" transform="rotate(-90 234.1 93.4)">2</text>
<text x="245.2" y="90.7" transform="rotate(-90 245.2 90.7)">47k</text>
<text x="52.1" y="100.6">0.1uF</text>
<text x="53.6" y="98.7">C80</text>
<text x="63.9" y="101.1" transform="rotate(-90 63.9 101.1)">1</text>
<text x="64.8" y="99.1" transform="rotate(-90 64.8 99.1)">ADJ</text>
<text x="72.4" y="99.6" transform="rotate(-90 72.4 99.6)">R74</text>
<text x="74.3" y="99.1" transform="rotate(-90 74.3 99.1)">0R</text>
<text x="79.4" y="101.9">0.1uF</text>
<text x="80.9" y="100">C85</text>
<text x="89.2" y="100.6">C88</text>
<text x="146.3" y="100.6">B5819W SL</text>
<text x="160.3" y="101.3">B5819W SL</text>
<text x="214.9" y="100">B5819W SL</text>
<text x="227.5" y="96.5">1</text>
<text x="228.7" y="99.9">Q8</text>
<text x="234.1" y="101.1" transform="rotate(-90 234.1 101.1)">3</text>
<text x="244.2" y="96.8" transform="rotate(-90 244.2 96.8)">D</text>
<text x="246" y="96.6" transform="rotate(-90 246 96.6)">3</text>
<text x="58.2" y="104.3">680R</text>
<text x="58.7" y="106.2">R69</text>
<text x="64.8" y="102.2">3.75V</text>
<text x="67.7" y="104.3">200R</text>
<text x="68.2" y="106.2">R72</text>
<text x="89.3" y="102.5">1uF</text>
<text x="142.9" y="107.3" transform="rotate(-90 142.9 107.3)">C93</text>
<text x="155.6" y="107.3" transform="rotate(-90 155.6 107.3)">C94</text>
<text x="169" y="107.3" transform="rotate(-90 169 107.3)">C95</text>
<text x="225.3" y="102.4">AO3401A</text>
<text x="235.6" y="106.9">1MEG</text>
<text x="237.4" y="102.2">G</text>
<text x="237.6" y="104">1</text>
<text x="244.2" y="104.3" transform="rotate(-90 244.2 104.3)">S</text>
<text x="246" y="104.2" transform="rotate(-90 246 104.2)">2</text>
<text x="83.8" y="112.7">GNDA</text>
<text x="136" y="113">1</text>
<text x="143.7" y="113">2</text>
<text x="149.9" y="110.6" transform="rotate(-90 149.9 110.6)">47uF/10V</text>
<text x="162.6" y="112.8" transform="rotate(-90 162.6 112.8)">100uF/6.3V</text>
<text x="175.9" y="110.9" transform="rotate(-90 175.9 110.9)">100uF/6.3V</text>
<text x="236.5" y="108.8">R83</text>
<text x="132.8" y="119.6">GND</text>
<text x="142.8" y="119">GNDA</text>
<text x="210.1" y="115.5" transform="rotate(-90 210.1 115.5)">D11</text>
<text x="212" y="116.8" transform="rotate(-90 212 116.8)">B5819W SL</text>
<text x="217.8" y="115.9">GNDA</text>
<text x="156.1" y="125" transform="rotate(-90 156.1 125)">TP2</text>
<text x="199.1" y="121.5">NEG_BIAS</text>
<text x="27.8" y="131.1">+12V</text>
<text x="61.1" y="130.5">U8</text>
<text x="158.7" y="126.7" transform="rotate(-90 158.7 126.7)">TP_AGND</text>
<text x="10.4" y="135.9">C</text>
<text x="35.7" y="134.6">1</text>
<text x="43.3" y="134.6">2</text>
<text x="56.5" y="132.4">LM317AG-TN3-R</text>
<text x="56.7" y="134.6">3</text>
<text x="58.7" y="135.5">VI</text>
<text x="65.8" y="135.5">VO</text>
<text x="69.4" y="134.6">2</text>
<text x="91.7" y="135.6">+5VA</text>
<text x="100.3" y="135.2">(ADC/DAC/Line-Driver Power)</text>
<text x="285.4" y="135.9">C</text>
<text x="51.5" y="141.3">0.1uF</text>
<text x="53" y="139.4">C78</text>
<text x="63.2" y="141.7" transform="rotate(-90 63.2 141.7)">1</text>
<text x="64.1" y="139.7" transform="rotate(-90 64.1 139.7)">ADJ</text>
<text x="64.1" y="142.9">3.75V</text>
<text x="71.8" y="140.3" transform="rotate(-90 71.8 140.3)">R73</text>
<text x="73.7" y="140.9" transform="rotate(-90 73.7 140.9)">10R</text>
<text x="78.8" y="142.5">0.1uF</text>
<text x="80.3" y="140.6">C83</text>
<text x="88.5" y="141.3">C86</text>
<text x="88.7" y="143.2">1uF</text>
<text x="57.6" y="145">330R</text>
<text x="58" y="146.9">R68</text>
<text x="67.1" y="145">100R</text>
<text x="67.6" y="146.9">R71</text>
<text x="83.1" y="153.3">GNDA</text>
<text x="27.6" y="169.8">+5VA</text>
<text x="35.7" y="172.7">1</text>
<text x="43.3" y="172.7">2</text>
<text x="56.7" y="172.7">3</text>
<text x="58.9" y="173.6">IN</text>
<text x="66.9" y="173.6">OUT</text>
<text x="71.9" y="172.7">2</text>
<text x="92.6" y="173.7">+3.3VA</text>
<text x="100.3" y="173.3">(ADC/DAC/Line-Driver Power)</text>
<text x="51.5" y="179.4">0.1uF</text>
<text x="53" y="177.5">C79</text>
<text x="66.9" y="176.1">OUT</text>
<text x="71.9" y="175.3">4</text>
<text x="80.3" y="178.7">C84</text>
<text x="88.5" y="179.4">C87</text>
<text x="10.4" y="185.9">D</text>
<text x="63.2" y="182.3" transform="rotate(-90 63.2 182.3)">1</text>
<text x="64.1" y="180.1" transform="rotate(-90 64.1 180.1)">ADJ/GND</text>
<text x="78.8" y="180.6">0.1uF</text>
<text x="88.7" y="181.3">1uF</text>
<text x="285.4" y="185.9">D</text>
<text x="83.1" y="191.4">GNDA</text>
<text x="35" y="199.9">1</text>
<text x="85" y="199.9">2</text>
<text x="135" y="199.9">3</text>
<text x="185" y="199.9">4</text>
<text x="235" y="199.9">5</text>
<text x="285" y="199.9">6</text>
</g>
<g font-size="1.1">
<text x="93.7" y="51.5">2</text>
<text x="105.1" y="51.5">1</text>
</g>
</svg>
